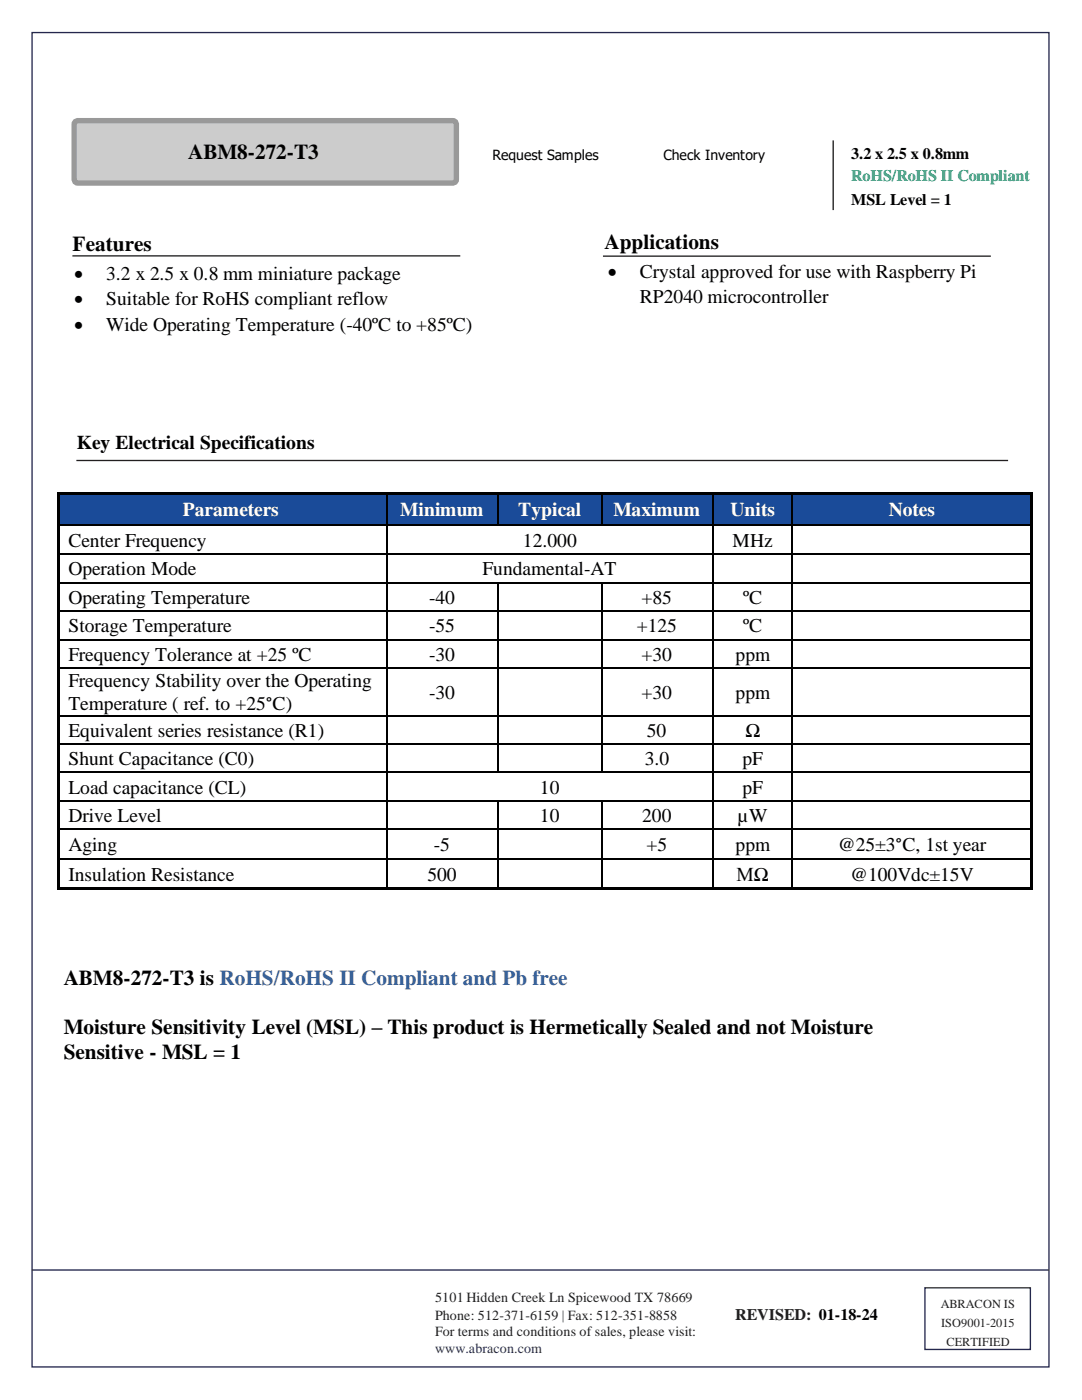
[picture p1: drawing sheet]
<svg xmlns="http://www.w3.org/2000/svg" width="216mm" height="279mm" viewBox="0 0 216 279" stroke-linecap="round" stroke-linejoin="round" font-family="sans-serif">
<path d="M6.4 253.5h202.9" fill="none" stroke="#24274d" stroke-width=".27"/>
<path d="M14.9 24.4l.7-.3h74.7l.4 .1 .3 .6v11l-.1 .4-.6 .3h-74.7l-.5-.1-.3-.6v-11z" fill-rule="evenodd" fill="#ccc"/>
<path d="M14.9 24.4l.7-.3h74.7l.4 .1 .4 .6v11l-.1 .4-.7 .3h-74.7l-.5-.1-.3-.6v-11z" fill="none" stroke="#999" stroke-width="1.1" stroke-linecap="butt"/>
<path d="M6.4 6.5h202.9v266.3h-202.9z" fill="none" stroke="#24274d" stroke-width=".26"/>
<path d="M184.6 257h21v12.3h-21z" fill="none" stroke="#24274d" stroke-width=".27"/>
<path d="M166.3 28v13.9" fill="none" stroke="#221f20" stroke-width=".27"/>
<g fill="#fff">
<path d="M95.6 27.8h32.5v6.4h-32.5z" fill-rule="evenodd"/>
<path d="M129.7 27.8h31.4v6.4h-31.4z" fill-rule="evenodd"/>
</g>
<g fill="#1a4b99">
<path d="M11.9 98.8h65.1v5.8h-65.1z" fill-rule="evenodd"/>
<path d="M13.6 99.4h61.6v4.5h-61.6z" fill-rule="evenodd"/>
<path d="M77.3 98.8h21.9v5.8h-21.9z" fill-rule="evenodd"/>
<path d="M79 99.4h18.5v4.5h-18.5z" fill-rule="evenodd"/>
<path d="M99.5 98.8h20.4v5.8h-20.4z" fill-rule="evenodd"/>
<path d="M101.3 99.4h16.8v4.5h-16.8z" fill-rule="evenodd"/>
<path d="M120.2 98.8h21.8v5.8h-21.8z" fill-rule="evenodd"/>
<path d="M121.9 99.4h18.5v4.5h-18.5z" fill-rule="evenodd"/>
<path d="M142.4 98.8h15.6v5.8h-15.6z" fill-rule="evenodd"/>
<path d="M144.2 99.4h12.1v4.5h-12.1z" fill-rule="evenodd"/>
<path d="M158.3 98.8h47.3v5.8h-47.3z" fill-rule="evenodd"/>
<path d="M160.1 99.4h43.9v4.5h-43.9z" fill-rule="evenodd"/>
</g>
<g fill="#000">
<path d="M11.4 98.2h.5v.6h-.5z" fill-rule="evenodd"/>
<path d="M11.4 98.2h.5v.6h-.5z" fill-rule="evenodd"/>
<path d="M11.9 98.2h65.1v.6h-65.1z" fill-rule="evenodd"/>
<path d="M77 98.2h.5v.6h-.5z" fill-rule="evenodd"/>
<path d="M77.5 98.2h21.7v.6h-21.7z" fill-rule="evenodd"/>
<path d="M99.2 98.2h.5v.6h-.5z" fill-rule="evenodd"/>
<path d="M99.7 98.2h20.2v.6h-20.2z" fill-rule="evenodd"/>
<path d="M119.9 98.2h.5v.6h-.5z" fill-rule="evenodd"/>
<path d="M120.4 98.2h21.6v.6h-21.6z" fill-rule="evenodd"/>
<path d="M142 98.2h.6v.6h-.6z" fill-rule="evenodd"/>
<path d="M142.6 98.2h15.4v.6h-15.4z" fill-rule="evenodd"/>
<path d="M158 98.2h.5v.6h-.5z" fill-rule="evenodd"/>
<path d="M158.5 98.2h47.1v.6h-47.1z" fill-rule="evenodd"/>
<path d="M205.6 98.2h.5v.6h-.5z" fill-rule="evenodd"/>
<path d="M205.6 98.2h.5v.6h-.5z" fill-rule="evenodd"/>
<path d="M11.4 98.8h.5v5.8h-.5z" fill-rule="evenodd"/>
<path d="M11.4 104.6h.5v.3h-.5z" fill-rule="evenodd"/>
<path d="M11.4 104.9h.5v5.5h-.5z" fill-rule="evenodd"/>
<path d="M11.4 110.4h.5v.4h-.5z" fill-rule="evenodd"/>
<path d="M11.4 110.8h.5v5.3h-.5z" fill-rule="evenodd"/>
<path d="M11.4 116.1h.5v.4h-.5z" fill-rule="evenodd"/>
<path d="M77 104.6h.3v.3h-.3z" fill-rule="evenodd"/>
<path d="M77 110.4h.3v.4h-.3z" fill-rule="evenodd"/>
<path d="M77 116.1h.3v.4h-.3z" fill-rule="evenodd"/>
<path d="M99.2 104.6h.3v.3h-.3z" fill-rule="evenodd"/>
<path d="M99.2 116.1h.3v.4h-.3z" fill-rule="evenodd"/>
<path d="M119.9 104.6h.3v.3h-.3z" fill-rule="evenodd"/>
<path d="M119.9 116.1h.3v.4h-.3z" fill-rule="evenodd"/>
<path d="M142 104.6h.4v.3h-.4z" fill-rule="evenodd"/>
<path d="M142 110.4h.4v.4h-.4z" fill-rule="evenodd"/>
<path d="M142 116.1h.4v.4h-.4z" fill-rule="evenodd"/>
<path d="M158 104.6h.3v.3h-.3z" fill-rule="evenodd"/>
<path d="M158 110.4h.3v.4h-.3z" fill-rule="evenodd"/>
<path d="M158 116.1h.3v.4h-.3z" fill-rule="evenodd"/>
<path d="M205.6 98.8h.5v5.8h-.5z" fill-rule="evenodd"/>
<path d="M205.6 104.6h.5v.3h-.5z" fill-rule="evenodd"/>
<path d="M205.6 104.9h.5v5.5h-.5z" fill-rule="evenodd"/>
<path d="M205.6 110.4h.5v.4h-.5z" fill-rule="evenodd"/>
<path d="M205.6 110.8h.5v5.3h-.5z" fill-rule="evenodd"/>
<path d="M205.6 116.1h.5v.4h-.5z" fill-rule="evenodd"/>
<path d="M11.4 116.5h.5v5.3h-.5z" fill-rule="evenodd"/>
<path d="M11.4 121.8h.5v.3h-.5z" fill-rule="evenodd"/>
<path d="M11.4 122.1h.5v5.4h-.5z" fill-rule="evenodd"/>
<path d="M11.4 127.5h.5v.3h-.5z" fill-rule="evenodd"/>
<path d="M11.4 127.8h.5v5.3h-.5z" fill-rule="evenodd"/>
<path d="M11.4 133.1h.5v.4h-.5z" fill-rule="evenodd"/>
<path d="M77 121.8h.3v.3h-.3z" fill-rule="evenodd"/>
<path d="M77 127.5h.3v.3h-.3z" fill-rule="evenodd"/>
<path d="M77 133.1h.3v.4h-.3z" fill-rule="evenodd"/>
<path d="M99.2 121.8h.3v.3h-.3z" fill-rule="evenodd"/>
<path d="M99.2 127.5h.3v.3h-.3z" fill-rule="evenodd"/>
<path d="M99.2 133.1h.3v.4h-.3z" fill-rule="evenodd"/>
<path d="M119.9 121.8h.3v.3h-.3z" fill-rule="evenodd"/>
<path d="M119.9 127.5h.3v.3h-.3z" fill-rule="evenodd"/>
<path d="M119.9 133.1h.3v.4h-.3z" fill-rule="evenodd"/>
<path d="M142 121.8h.4v.3h-.4z" fill-rule="evenodd"/>
<path d="M142 127.5h.4v.3h-.4z" fill-rule="evenodd"/>
<path d="M142 133.1h.4v.4h-.4z" fill-rule="evenodd"/>
<path d="M158 121.8h.3v.3h-.3z" fill-rule="evenodd"/>
<path d="M158 127.5h.3v.3h-.3z" fill-rule="evenodd"/>
<path d="M158 133.1h.3v.4h-.3z" fill-rule="evenodd"/>
<path d="M205.6 116.5h.5v5.3h-.5z" fill-rule="evenodd"/>
<path d="M205.6 121.8h.5v.3h-.5z" fill-rule="evenodd"/>
<path d="M205.6 122.1h.5v5.4h-.5z" fill-rule="evenodd"/>
<path d="M205.6 127.5h.5v.3h-.5z" fill-rule="evenodd"/>
<path d="M205.6 127.8h.5v5.3h-.5z" fill-rule="evenodd"/>
<path d="M205.6 133.1h.5v.4h-.5z" fill-rule="evenodd"/>
<path d="M11.4 133.5h.5v9.2h-.5z" fill-rule="evenodd"/>
<path d="M11.4 142.7h.5v.3h-.5z" fill-rule="evenodd"/>
<path d="M11.4 143h.5v5.3h-.5z" fill-rule="evenodd"/>
<path d="M11.4 148.3h.5v.3h-.5z" fill-rule="evenodd"/>
<path d="M11.4 148.6h.5v5.4h-.5z" fill-rule="evenodd"/>
<path d="M11.4 154h.5v.3h-.5z" fill-rule="evenodd"/>
<path d="M11.4 154.3h.5v5.3h-.5z" fill-rule="evenodd"/>
<path d="M11.4 159.6h.5v.4h-.5z" fill-rule="evenodd"/>
<path d="M77 142.7h.3v.3h-.3z" fill-rule="evenodd"/>
<path d="M77 148.3h.3v.3h-.3z" fill-rule="evenodd"/>
<path d="M77 154h.3v.3h-.3z" fill-rule="evenodd"/>
<path d="M77 159.6h.3v.4h-.3z" fill-rule="evenodd"/>
<path d="M99.2 142.7h.3v.3h-.3z" fill-rule="evenodd"/>
<path d="M99.2 148.3h.3v.3h-.3z" fill-rule="evenodd"/>
<path d="M99.2 154h.3v.3h-.3z" fill-rule="evenodd"/>
<path d="M99.2 159.6h.3v.4h-.3z" fill-rule="evenodd"/>
<path d="M119.9 142.7h.3v.3h-.3z" fill-rule="evenodd"/>
<path d="M119.9 148.3h.3v.3h-.3z" fill-rule="evenodd"/>
<path d="M119.9 154h.3v.3h-.3z" fill-rule="evenodd"/>
<path d="M119.9 159.6h.3v.4h-.3z" fill-rule="evenodd"/>
<path d="M142 142.7h.4v.3h-.4z" fill-rule="evenodd"/>
<path d="M142 148.3h.4v.3h-.4z" fill-rule="evenodd"/>
<path d="M142 154h.4v.3h-.4z" fill-rule="evenodd"/>
<path d="M142 159.6h.4v.4h-.4z" fill-rule="evenodd"/>
<path d="M158 142.7h.3v.3h-.3z" fill-rule="evenodd"/>
<path d="M158 148.3h.3v.3h-.3z" fill-rule="evenodd"/>
<path d="M158 154h.3v.3h-.3z" fill-rule="evenodd"/>
<path d="M158 159.6h.3v.4h-.3z" fill-rule="evenodd"/>
<path d="M205.6 133.5h.5v9.2h-.5z" fill-rule="evenodd"/>
<path d="M205.6 142.7h.5v.3h-.5z" fill-rule="evenodd"/>
<path d="M205.6 143h.5v5.3h-.5z" fill-rule="evenodd"/>
<path d="M205.6 148.3h.5v.3h-.5z" fill-rule="evenodd"/>
<path d="M205.6 148.6h.5v5.4h-.5z" fill-rule="evenodd"/>
<path d="M205.6 154h.5v.3h-.5z" fill-rule="evenodd"/>
<path d="M205.6 154.3h.5v5.3h-.5z" fill-rule="evenodd"/>
<path d="M205.6 159.6h.5v.4h-.5z" fill-rule="evenodd"/>
<path d="M11.4 160h.5v5.2h-.5z" fill-rule="evenodd"/>
<path d="M11.4 165.2h.5v.4h-.5z" fill-rule="evenodd"/>
<path d="M11.4 165.6h.5v5.7h-.5z" fill-rule="evenodd"/>
<path d="M11.4 171.3h.5v.4h-.5z" fill-rule="evenodd"/>
<path d="M11.4 171.7h.5v5.3h-.5z" fill-rule="evenodd"/>
<path d="M11.4 177h.5v.5h-.5z" fill-rule="evenodd"/>
<path d="M11.4 177h.5v.5h-.5z" fill-rule="evenodd"/>
<path d="M11.9 177h65.1v.5h-65.1z" fill-rule="evenodd"/>
<path d="M77 165.2h.3v.4h-.3z" fill-rule="evenodd"/>
<path d="M77 171.3h.3v.4h-.3z" fill-rule="evenodd"/>
<path d="M77 177h.5v.5h-.5z" fill-rule="evenodd"/>
<path d="M77.5 177h21.7v.5h-21.7z" fill-rule="evenodd"/>
<path d="M99.2 165.2h.3v.4h-.3z" fill-rule="evenodd"/>
<path d="M99.2 171.3h.3v.4h-.3z" fill-rule="evenodd"/>
<path d="M99.2 177h.5v.5h-.5z" fill-rule="evenodd"/>
<path d="M99.7 177h20.2v.5h-20.2z" fill-rule="evenodd"/>
<path d="M119.9 165.2h.3v.4h-.3z" fill-rule="evenodd"/>
<path d="M119.9 171.3h.3v.4h-.3z" fill-rule="evenodd"/>
<path d="M119.9 177h.5v.5h-.5z" fill-rule="evenodd"/>
<path d="M120.4 177h21.6v.5h-21.6z" fill-rule="evenodd"/>
<path d="M142 165.2h.4v.4h-.4z" fill-rule="evenodd"/>
<path d="M142 171.3h.4v.4h-.4z" fill-rule="evenodd"/>
<path d="M142 177h.6v.5h-.6z" fill-rule="evenodd"/>
<path d="M142.6 177h15.4v.5h-15.4z" fill-rule="evenodd"/>
<path d="M158 165.2h.3v.4h-.3z" fill-rule="evenodd"/>
<path d="M158 171.3h.3v.4h-.3z" fill-rule="evenodd"/>
<path d="M158 177h.5v.5h-.5z" fill-rule="evenodd"/>
<path d="M158.5 177h47.1v.5h-47.1z" fill-rule="evenodd"/>
<path d="M205.6 160h.5v5.2h-.5z" fill-rule="evenodd"/>
<path d="M205.6 165.2h.5v.4h-.5z" fill-rule="evenodd"/>
<path d="M205.6 165.6h.5v5.7h-.5z" fill-rule="evenodd"/>
<path d="M205.6 171.3h.5v.4h-.5z" fill-rule="evenodd"/>
<path d="M205.6 171.7h.5v5.3h-.5z" fill-rule="evenodd"/>
<path d="M205.6 177h.5v.5h-.5z" fill-rule="evenodd"/>
<path d="M205.6 177h.5v.5h-.5z" fill-rule="evenodd"/>
</g>
<g fill="none" stroke="#000" stroke-width=".34">
<path d="M77.2 98.8v5.8M99.4 98.8v5.8M120 98.8v5.8M142.2 98.8v5.8M158.1 98.8v5.8M11.9 104.8h65.1M11.9 110.6h65.1M11.9 116.3h65.1M77.2 104.9v5.5M77.2 110.8v5.3M77.2 116.5v5.3M77.3 104.8h21.9"/>
<path d="M77.3 110.6h64.7M77.3 116.3h21.9M99.4 116.5v5.3M99.5 104.8h20.4M99.5 116.3h20.4M120 116.5v5.3M120.2 104.8h21.8M120.2 116.3h21.8M142.2 104.9v5.5M142.2 110.8v5.3M142.2 116.5v5.3M142.4 104.8h15.6"/>
<path d="M142.4 110.6h15.6M142.4 116.3h15.6M158.1 104.9v5.5M158.1 110.8v5.3M158.1 116.5v5.3M158.3 104.8h47.3M158.3 110.6h47.3M158.3 116.3h47.3M11.9 122h65.1M11.9 127.6h65.1M11.9 133.3h65.1M77.2 122.1v5.4"/>
<path d="M77.2 127.8v5.3M77.2 133.5v9.2M77.3 122h21.9M77.3 127.6h21.9M77.3 133.3h21.9M99.4 122.1v5.4M99.4 127.8v5.3M99.4 133.5v9.2M99.5 122h20.4M99.5 127.6h20.4M99.5 133.3h20.4M120 122.1v5.4"/>
<path d="M120 127.8v5.3M120 133.5v9.2M120.2 122h21.8M120.2 127.6h21.8M120.2 133.3h21.8M142.2 122.1v5.4M142.2 127.8v5.3M142.2 133.5v9.2M142.4 122h15.6M142.4 127.6h15.6M142.4 133.3h15.6M158.1 122.1v5.4"/>
<path d="M158.1 127.8v5.3M158.1 133.5v9.2M158.3 122h47.3M158.3 127.6h47.3M158.3 133.3h47.3M11.9 142.9h65.1M11.9 148.5h65.1M11.9 154.1h65.1M11.9 159.8h65.1M77.2 143v5.3M77.2 148.6v5.4M77.2 154.3v5.3"/>
<path d="M77.2 160v5.2M77.3 142.9h21.9M77.3 148.5h21.9M77.3 154.1h21.9M77.3 159.8h21.9M99.4 143v5.3M99.4 148.6v5.4M99.4 160v5.2M99.5 142.9h20.4M99.5 148.5h20.4M99.5 154.1h20.4M99.5 159.8h20.4"/>
<path d="M120 143v5.3M120 148.6v5.4M120 160v5.2M120.2 142.9h21.8M120.2 148.5h21.8M120.2 154.1h21.8M120.2 159.8h21.8M142.2 143v5.3M142.2 148.6v5.4M142.2 154.3v5.3M142.2 160v5.2M142.4 142.9h15.6"/>
<path d="M142.4 148.5h15.6M142.4 154.1h15.6M142.4 159.8h15.6M158.1 143v5.3M158.1 148.6v5.4M158.1 154.3v5.3M158.1 160v5.2M158.3 142.9h47.3M158.3 148.5h47.3M158.3 154.1h47.3M158.3 159.8h47.3M11.9 165.4h65.1"/>
<path d="M11.9 171.5h65.1M77.2 165.6v5.7M77.2 171.7v5.3M77.3 165.4h21.9M77.3 171.5h21.9M99.4 165.6v5.7M99.4 171.7v5.3M99.5 165.4h20.4M99.5 171.5h20.4M120 165.6v5.7M120 171.7v5.3M120.2 165.4h21.8"/>
<path d="M120.2 171.5h21.8M142.2 165.6v5.7M142.2 171.7v5.3M142.4 165.4h15.6M142.4 171.5h15.6M158.1 165.6v5.7M158.1 171.7v5.3M158.3 165.4h47.3M158.3 171.5h47.3"/>
</g>
<path d="M14.4 51.1h77.4M120.3 51.1h77.4M15.2 91.9h186" fill="none" stroke="#221f20" stroke-width=".26"/>
<g font-size="4.2">
<text x="37.5" y="31.8">ABM8-272-T3</text>
<text x="14.5" y="50.1">Features</text>
<text x="120.6" y="49.6">Applications</text>
<text x="12.7" y="196.7">ABM8-272-T3 is RoHS/RoHS II Compliant and Pb free</text>
<text x="12.7" y="206.4">Moisture Sensitivity Level (MSL) – This product is Hermetically Sealed and not Moisture</text>
<text x="12.7" y="211.3">Sensitive - MSL = 1</text>
</g>
<g font-size="3.9">
<text x="14.8" y="55.8">•</text>
<text x="21.2" y="55.8">3.2 x 2.5 x 0.8 mm miniature package</text>
<text x="121.3" y="55.6">•</text>
<text x="127.6" y="55.6">Crystal approved for use with Raspberry Pi</text>
<text x="14.8" y="60.9">•</text>
<text x="14.8" y="66">•</text>
<text x="21.2" y="60.9">Suitable for RoHS compliant reflow</text>
<text x="21.2" y="66">Wide Operating Temperature (-40ºC to +85ºC)</text>
<text x="127.6" y="60.4">RP2040 microcontroller</text>
<text x="15.3" y="89.7">Key Electrical Specifications</text>
<text x="13.6" y="109.1">Center Frequency</text>
<text x="104.4" y="109.1">12.000</text>
<text x="146.2" y="109.1">MHz</text>
<text x="13.6" y="114.8">Operation Mode</text>
<text x="96.3" y="114.8">Fundamental-AT</text>
<text x="13.6" y="120.5">Operating Temperature</text>
<text x="85.6" y="120.5">-40</text>
<text x="128" y="120.5">+85</text>
<text x="148.3" y="120.5">ºC</text>
<text x="13.6" y="126.2">Storage Temperature</text>
<text x="13.6" y="131.9">Frequency Tolerance at +25 ºC</text>
<text x="85.6" y="126.2">-55</text>
<text x="85.6" y="131.9">-30</text>
<text x="127" y="126.2">+125</text>
<text x="128" y="131.9">+30</text>
<text x="146.8" y="131.9">ppm</text>
<text x="148.3" y="126.2">ºC</text>
<text x="13.6" y="137.1">Frequency Stability over the Operating</text>
<text x="13.6" y="141.7">Temperature ( ref. to +25°C)</text>
<text x="85.6" y="139.5">-30</text>
<text x="128" y="139.5">+30</text>
<text x="146.8" y="139.5">ppm</text>
<text x="13.6" y="147">Equivalent series resistance (R1)</text>
<text x="129.1" y="147">50</text>
<text x="148.7" y="147">Ω</text>
<text x="13.6" y="152.7">Shunt Capacitance (C0)</text>
<text x="128.7" y="152.7">3.0</text>
<text x="148.1" y="152.7">pF</text>
<text x="13.6" y="158.4">Load capacitance (CL)</text>
<text x="107.7" y="158.4">10</text>
<text x="148.1" y="158.4">pF</text>
<text x="13.6" y="164">Drive Level</text>
<text x="107.7" y="164">10</text>
<text x="128.2" y="164">200</text>
<text x="147.2" y="164">µW</text>
<text x="13.6" y="169.9">Aging</text>
<text x="86.6" y="169.9">-5</text>
<text x="129" y="169.9">+5</text>
<text x="146.8" y="169.9">ppm</text>
<text x="167.2" y="169.8">@25±3°C, 1st year</text>
<text x="13.6" y="175.7">Insulation Resistance</text>
<text x="85.3" y="175.7">500</text>
<text x="147" y="175.7">MΩ</text>
<text x="169.7" y="175.7">@100Vdc±15V</text>
</g>
<g font-size="3.9" fill="#fff">
<text x="36.5" y="103.1">Parameters</text>
<text x="79.9" y="103.1">Minimum</text>
<text x="103.4" y="103.1">Typical</text>
<text x="122.4" y="103.1">Maximum</text>
<text x="145.8" y="103.1">Units</text>
<text x="177.4" y="103.1">Notes</text>
</g>
<g font-size="3.2">
<text x="169.8" y="31.8">3.2 x 2.5 x 0.8mm</text>
<text x="169.8" y="40.9">MSL Level = 1</text>
</g>
<text font-size="3.2" fill="#00b050" x="169.8" y="36.1">RoHS/RoHS II Compliant</text>
<text font-size="3.2" fill="#221f20" x="146.7" y="263.5">REVISED: 01-18-24</text>
<g font-size="2.8">
<text x="98.3" y="32">Request Samples</text>
<text x="132.4" y="32">Check Inventory</text>
</g>
<g font-size="2.8" fill="#221f20">
<text x="86.8" y="259.8">5101 Hidden Creek Ln Spicewood TX 78669</text>
<text x="86.8" y="263.5">Phone: 512-371-6159 | Fax: 512-351-8858</text>
<text x="86.8" y="266.6">For terms and conditions of sales, please visit:</text>
</g>
<text font-size="2.8" fill="#24274d" x="86.8" y="270">www.abracon.com</text>
<g font-size="2.5" fill="#221f20">
<text x="187.7" y="261">ABRACON IS</text>
<text x="187.8" y="264.8">ISO9001-2015</text>
<text x="188.9" y="268.6">CERTIFIED</text>
</g>
</svg>
